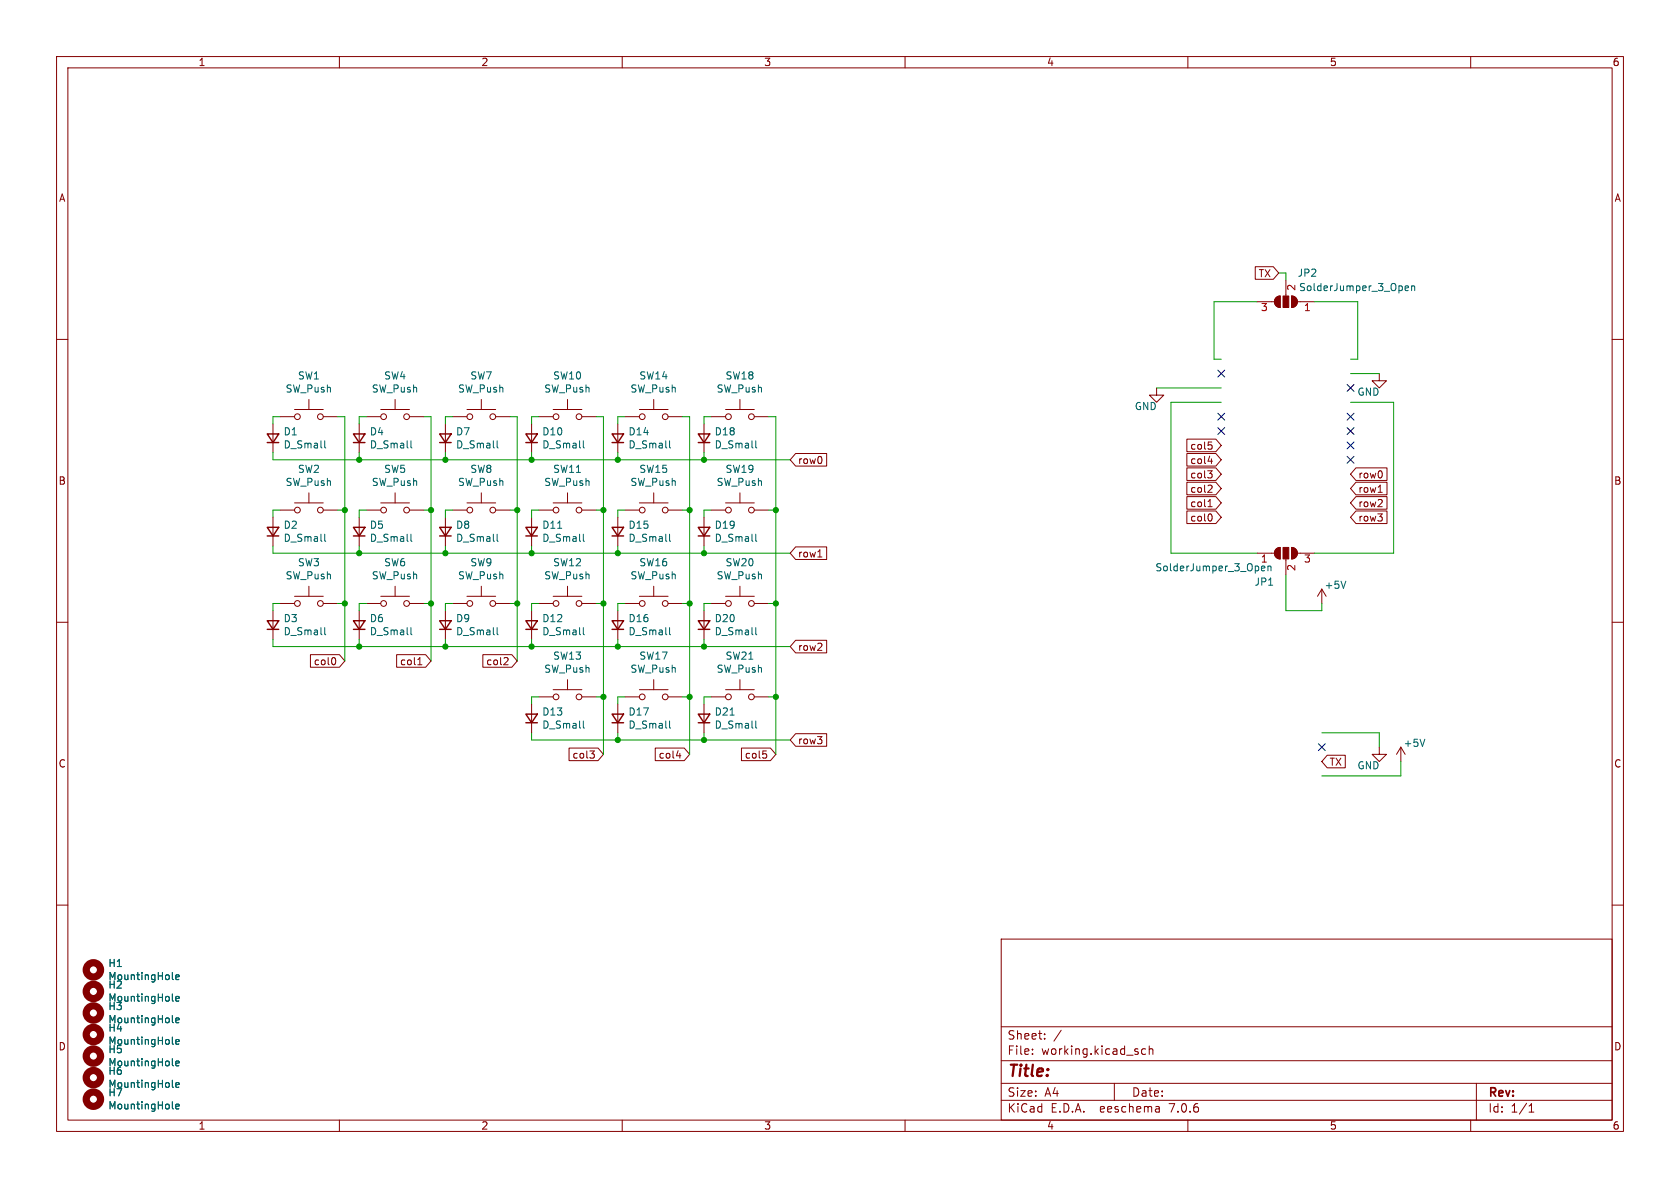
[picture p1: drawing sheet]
<svg xmlns="http://www.w3.org/2000/svg" width="297mm" height="210mm" viewBox="0 0 297 210" stroke-linecap="round" stroke-linejoin="round" font-family="sans-serif">
<g fill="none" stroke="#840000" stroke-width=".18">
<path d="M10 10h277v190h-277zM12 12h273v186h-273zM60 10v2M110 10v2M160 10v2M210 10v2M260 10v2M10 60h2M221.9 47.1h3.2l1 1.2-1 1.1h-3.2zM222.2 53.3h3.1M225.6 52.6l.7-.3v2.1a1.02 1.02 0 0 1-.9-.7 1.02 1.02 0 0 1 .2-1.1zM227.3 49.5v2.8"/>
<path d="M228.3 52.3a1.02 1.02 0 0 1 1.1 1 1.02 1.02 0 0 1-1.1 1.1zM229.4 53.3h3M285 60h2M48.3 74.9v5.1M49.5 73.7h2.6M52.1 72.4h5M54.6 70.6v1.8M57.1 73.7h2.6M63.5 74.9v5.1M64.8 73.7h2.5M67.3 72.4h5.1M69.8 70.6v1.8"/>
<path d="M72.4 73.7h2.5M78.7 74.9v5.1M80 73.7h2.5M82.5 72.4h5.1M85.1 70.6v1.8M87.6 73.7h2.6M94 74.9v5.1M95.2 73.7h2.6M97.8 72.4h5.1M100.3 70.6v1.8M102.9 73.7h2.5M109.2 74.9v5.1"/>
<path d="M110.5 73.7h2.5M113 72.4h5.1M115.6 70.6v1.8M118.1 73.7h2.5M124.5 74.9v5.1M125.7 73.7h2.6M128.3 72.4h5M130.8 70.6v1.8M133.3 73.7h2.6M204.5 68.6v1.3h1.2l-1.2 1.2-1.3-1.2h1.3M209.8 77.6h5.1l1 1.1-1 1.2h-5.1zM213.6 78.1h.6"/>
<path d="M214 78.6l.3 .3v.3l-.3 .2M243.8 66v1.3h1.3l-1.3 1.3-1.2-1.3h1.2M48.3 91.4v5.1M49.5 90.2h2.6M52.1 88.9h5M54.6 87.1v1.8M57.1 90.2h2.6M63.5 91.4v5.1M64.8 90.2h2.5M67.3 88.9h5.1M69.8 87.1v1.8M72.4 90.2h2.5"/>
<path d="M78.7 91.4v5.1M80 90.2h2.5M82.5 88.9h5.1M85.1 87.1v1.8M87.6 90.2h2.6M94 91.4v5.1M95.2 90.2h2.6M97.8 88.9h5.1M100.3 87.1v1.8M102.9 90.2h2.5M109.2 91.4v5.1M110.5 90.2h2.5"/>
<path d="M113 88.9h5.1M115.6 87.1v1.8M118.1 90.2h2.5M124.5 91.4v5.1M125.7 90.2h2.6M128.3 88.9h5M130.8 87.1v1.8M133.3 90.2h2.6M140.7 96.7h5.4v2.2h-5.4l-1-1.1zM140.7 80.2h5.4v2.2h-5.4l-1-1.1zM144.6 98.5h.7M209.8 80.2h5.1l1 1.1-1 1.1h-5.1z"/>
<path d="M209.8 90.3h5.1l1 1.1-1 1.2h-5.1zM209.8 85.2h5.1l1 1.2-1 1.1h-5.1zM209.8 87.8h5.1l1 1.1-1 1.1h-5.1zM209.8 82.7h5.1l1 1.1-1 1.1h-5.1zM213.5 83.2h.8l-.4 .5M213.6 81.5h.7M213.6 89.6h.7M213.8 88.5l.1-.2v1.3M214 83.7l.3 .2v.3l-.3 .3M214 85.8l.3 .2-.1 .3-.7 .7h.8M214.1 90.9l.2 .4-.2 .7M214.2 81.1v.9"/>
<path d="M222.2 97.8h3.1M225.6 97l.7-.2v2a1.02 1.02 0 0 1-.9-.6 1.02 1.02 0 0 1 .2-1.2zM227.3 98.8v2.8M228.3 96.8a1.02 1.02 0 0 1 1.1 1 1.02 1.02 0 0 1-1.1 1zM229.4 97.8h3M239.7 82.7h5.5v2.2h-5.5l-.9-1.1zM239.7 87.8h5.5v2.2h-5.5l-.9-1.1zM239.7 90.3h5.5v2.3h-5.5l-.9-1.2zM239.7 85.2h5.5v2.3h-5.5l-.9-1.1zM243.6 87h.8M10 110h2M48.3 108v5"/>
<path d="M49.5 106.7h2.6M52.1 105.4h5M54.6 103.6v1.8M54.9 115.7h5.1l1 1.1-1 1.2h-5.1zM57.1 106.7h2.6M59.2 116.3l.1 .4-.1 .7M63.5 108v5M64.8 106.7h2.5M67.3 105.4h5.1M69.8 103.6v1.8M70.1 115.7h5.1l1 1.1-1 1.2h-5.1zM72.4 106.7h2.5"/>
<path d="M73.9 117.5h.7M74.1 116.4l.1-.2v1.3M78.7 108v5M80 106.7h2.5M82.5 105.4h5.1M85.1 103.6v1.8M85.4 115.7h5.1l.9 1.1-.9 1.2h-5.1zM87.6 106.7h2.6M89.6 116.2l.2 .3v.3l-.8 .7h.8M94 108v5M95.2 106.7h2.6M97.8 105.4h5.1"/>
<path d="M100.3 103.6v1.8M102.9 106.7h2.5M109.2 108v5M110.5 106.7h2.5M113 105.4h5.1M115.6 103.6v1.8M118.1 106.7h2.5M124.5 108v5M125.7 106.7h2.6M128.3 105.4h5M130.8 103.6v1.8M133.3 106.7h2.6"/>
<path d="M140.7 113.2h5.4v2.2h-5.4l-1-1.1zM233.7 104.1l-.8 1.3M233.7 104.1v2.6M233.7 104.1l.7 1.3M285 110h2M94 124.5v5M95.2 123.2h2.6M97.8 121.9h5.1M100.3 120.1v1.8M100.6 132.2h5.1l1 1.2-1 1.1h-5.1zM102.9 123.2h2.5M104.3 132.8h.8l-.5 .4"/>
<path d="M104.8 133.2l.3 .3v.3l-.3 .2M109.2 124.5v5M110.5 123.2h2.5M113 121.9h5.1M115.6 120.1v1.8M115.8 132.2h5.2l.9 1.2-.9 1.1h-5.2zM118.1 123.2h2.5M119.6 133.6h.8M120.2 133.2v.8M124.5 124.5v5M125.7 123.2h2.6M128.3 121.9h5"/>
<path d="M130.8 120.1v1.8M131.1 132.2h5.1l1 1.2-1 1.1h-5.1zM133.3 123.2h2.6M134.9 132.8h.6M135.3 133.2l.2 .3v.3l-.2 .2M140.7 129.7h5.4v2.2h-5.4l-1-1.1zM234.6 133.5h3.2v2.2h-3.2l-.9-1.1zM243.8 132.1v1.3h1.3l-1.3 1.2-1.2-1.2h1.2M247.6 132.1l-.7 1.3M247.6 132.1v2.5M247.6 132.1l.8 1.3M10 160h2"/>
<path d="M285 160h2M177 166h108v32h-108zM60 198v2M110 198v2M160 198v2M177 194.5h108M177 191.5h108M177 187.5h108M177 181.5h108M182.5 186.3v.1M182.5 185.5v.1M184.7 183.6v.1"/>
<path d="M184.7 182.8v.1M187.6 182.1l-1.3 2M197 191.5v3M202.5 185.5l-.4-.1-.3 .3v.4l.2 .2h.5M203.2 185.5l.2-.1 .3 .1 .1 .9M203.2 184.9v1.5M204.9 195.7l.1 .9M205 196.5l-.2 .1M205 196h-.2M210 198v2M260 198v2M261 191.5v6.5"/>
<path d="M270.3 196.6h.9M270.3 195.5l.4-.4v1.5"/>
<circle cx="52.6" cy="73.7" r=".51"/>
<circle cx="56.6" cy="73.7" r=".51"/>
<circle cx="67.8" cy="73.7" r=".51"/>
<circle cx="71.9" cy="73.7" r=".51"/>
<circle cx="83.1" cy="73.7" r=".51"/>
<circle cx="87.1" cy="73.7" r=".51"/>
<circle cx="98.3" cy="73.7" r=".51"/>
<circle cx="102.4" cy="73.7" r=".51"/>
<circle cx="113.5" cy="73.7" r=".51"/>
<circle cx="117.6" cy="73.7" r=".51"/>
<circle cx="128.8" cy="73.7" r=".51"/>
<circle cx="132.8" cy="73.7" r=".51"/>
<circle cx="52.6" cy="90.2" r=".51"/>
<circle cx="56.6" cy="90.2" r=".51"/>
<circle cx="67.8" cy="90.2" r=".51"/>
<circle cx="71.9" cy="90.2" r=".51"/>
<circle cx="83.1" cy="90.2" r=".51"/>
<circle cx="87.1" cy="90.2" r=".51"/>
<circle cx="98.3" cy="90.2" r=".51"/>
<circle cx="102.4" cy="90.2" r=".51"/>
<circle cx="113.5" cy="90.2" r=".51"/>
<circle cx="117.6" cy="90.2" r=".51"/>
<circle cx="128.8" cy="90.2" r=".51"/>
<circle cx="132.8" cy="90.2" r=".51"/>
<circle cx="52.6" cy="106.7" r=".51"/>
<circle cx="56.6" cy="106.7" r=".51"/>
<circle cx="67.8" cy="106.7" r=".51"/>
<circle cx="71.9" cy="106.7" r=".51"/>
<circle cx="83.1" cy="106.7" r=".51"/>
<circle cx="87.1" cy="106.7" r=".51"/>
<circle cx="98.3" cy="106.7" r=".51"/>
<circle cx="102.4" cy="106.7" r=".51"/>
<circle cx="113.5" cy="106.7" r=".51"/>
<circle cx="117.6" cy="106.7" r=".51"/>
<circle cx="128.8" cy="106.7" r=".51"/>
<circle cx="132.8" cy="106.7" r=".51"/>
<circle cx="98.3" cy="123.2" r=".51"/>
<circle cx="102.4" cy="123.2" r=".51"/>
<circle cx="113.5" cy="123.2" r=".51"/>
<circle cx="117.6" cy="123.2" r=".51"/>
<circle cx="128.8" cy="123.2" r=".51"/>
<circle cx="132.8" cy="123.2" r=".51"/>
</g>
<g fill="none" stroke="#840000" stroke-width=".25">
<path d="M47.2 76.7h2.1l-1 1.5zM47.2 78.2h2.1M62.5 76.7h2l-1 1.5zM62.5 78.2h2M77.7 76.7h2.1l-1.1 1.5zM77.7 78.2h2.1M93 76.7h2l-1 1.5zM93 78.2h2M108.2 76.7h2l-1 1.5zM108.2 78.2h2M123.4 76.7h2.1l-1 1.5zM123.4 78.2h2.1"/>
<path d="M47.2 93.2h2.1l-1 1.5zM47.2 94.7h2.1M62.5 93.2h2l-1 1.5zM62.5 94.7h2M77.7 93.2h2.1l-1.1 1.5zM77.7 94.7h2.1M93 93.2h2l-1 1.5zM93 94.7h2M108.2 93.2h2l-1 1.5zM108.2 94.7h2M123.4 93.2h2.1l-1 1.5zM123.4 94.7h2.1"/>
<path d="M47.2 109.7h2.1l-1 1.6zM47.2 111.3h2.1M62.5 109.7h2l-1 1.6zM62.5 111.3h2M77.7 109.7h2.1l-1.1 1.6zM77.7 111.3h2.1M93 109.7h2l-1 1.6zM93 111.3h2M108.2 109.7h2l-1 1.6zM108.2 111.3h2M123.4 109.7h2.1l-1 1.6zM123.4 111.3h2.1"/>
<path d="M93 126.2h2l-1 1.6zM93 127.8h2M108.2 126.2h2l-1 1.6zM108.2 127.8h2M123.4 126.2h2.1l-1 1.6zM123.4 127.8h2.1"/>
</g>
<g fill="none" stroke="#006464" stroke-width=".18">
<path d="M248.4 51l.6-.2-.1-.2-.3-.1-.2 .2 .1 .6h.4M249.6 50.7l.1-.2 .3 .1 .1 .8M249.6 50.5v.9M57.4 77.9v1.1l.2 .2M72.6 77.9v1.1l.2 .2M87.9 77.9v1.1l.2 .2M103.1 77.9v1.1l.2 .2M118.4 77.9v1.1l.1 .2M133.6 77.9v1.1l.2 .2M57.4 94.4v1.1l.2 .2M72.6 94.4v1.1l.2 .2M87.9 94.4v1.1l.2 .2"/>
<path d="M98.6 93.4h.7M103.1 94.4v1.1l.2 .2M118.4 94.4v1.1l.1 .2M133.6 94.4v1.1l.2 .2M57.4 110.9v1.1l.2 .2M72.6 110.9v1.1l.2 .2M87.9 110.9v1.1l.2 .2M103.1 110.9v1.1l.2 .2M118.4 110.9v1.1l.1 .2M133.6 110.9v1.1l.2 .2M223 100.2l.1 .6h.4M223.6 100.4l-.6 .1"/>
<path d="M224.2 100.1v.8M224.2 100.2l.1-.1h.3l.1 .8M237.9 102.7l-.4 1.3M103.1 127.5v1l.2 .2M118.4 127.5v1l.1 .2M129.1 126.4h.7M133.6 127.5v1l.2 .2M251.9 130.7l-.4 1.2M30.5 173l.2 .2M30.5 176.8l.2 .2M31.1 172.7l.6-.1-.1-.2-.3-.1-.2 .2v.6h.5M31.1 176.6l.6-.2-.1-.2-.3-.1-.2 .2v.6h.5"/>
<path d="M30.5 195.9l.2 .1M30.5 180.6l.2 .2M30.5 184.4l.2 .2M30.5 188.2l.2 .2M30.5 192l.2 .2M31.1 195.6l.6-.1-.1-.3h-.3l-.2 .2v.6h.5M31.1 180.4l.6-.2-.1-.2-.3-.1-.2 .2v.6h.5M31.1 184.2l.6-.1-.1-.3h-.3l-.2 .1v.6h.5M31.1 188l.6-.1-.1-.3h-.3l-.2 .1v.7h.5M31.1 191.8l.6-.1-.1-.3h-.3l-.2 .2v.6h.5"/>
</g>
<g fill="none" stroke="#840000" stroke-width="1.3">
<circle cx="16.5" cy="179.1" r="1.27"/>
<circle cx="16.5" cy="171.4" r="1.27"/>
<circle cx="16.5" cy="175.3" r="1.27"/>
<circle cx="16.5" cy="186.7" r="1.27"/>
<circle cx="16.5" cy="194.3" r="1.27"/>
<circle cx="16.5" cy="190.5" r="1.27"/>
<circle cx="16.5" cy="182.9" r="1.27"/>
</g>
<g fill="#840000" stroke="#840000" stroke-width=".18">
<path d="M228.3 52.3a1.02 1.02 0 0 1 1.1 1 1.02 1.02 0 0 1-1.1 1.1z"/>
<path d="M226.8 52.3h1v2.1h-1z"/>
<path d="M225.6 52.6l.7-.3v2.1a1.02 1.02 0 0 1-.9-.7 1.02 1.02 0 0 1 .2-1.1z"/>
<path d="M225.6 97l.7-.2v2a1.02 1.02 0 0 1-.9-.6 1.02 1.02 0 0 1 .2-1.2z"/>
<path d="M226.8 96.8h1v2h-1z"/>
<path d="M228.3 96.8a1.02 1.02 0 0 1 1.1 1 1.02 1.02 0 0 1-1.1 1z"/>
</g>
<g fill="none" stroke="#009600" stroke-width=".18">
<path d="M222.2 53.3h-7.6v10.2h1.3M226.1 48.3h1.2v1.2M232.4 53.3h7.6v10.2h-1.2M49.5 73.7h-1.2v1.2M59.7 73.7h1.3v43.1M64.8 73.7h-1.3v1.2M74.9 73.7h1.3v43.1M80 73.7h-1.3v1.2M90.2 73.7h1.2v43.1M95.2 73.7h-1.2v1.2M105.4 73.7h1.3v59.7M110.5 73.7h-1.3v1.2"/>
<path d="M120.6 73.7h1.3v59.7M125.7 73.7h-1.2v1.2M135.9 73.7h1.3v59.7M204.5 68.6h11.4M215.9 71.1h-8.9v26.7h15.2M238.8 71.1h7.6v26.7h-14M238.8 66h5M48.3 80v1.3h91.4M48.3 96.5v1.3h91.4M49.5 90.2h-1.2v1.2M59.7 90.2h1.3M63.5 80v1.3"/>
<path d="M63.5 96.5v1.3M64.8 90.2h-1.3v1.2M74.9 90.2h1.3M78.7 80v1.3M78.7 96.5v1.3M80 90.2h-1.3v1.2M90.2 90.2h1.2M94 80v1.3M94 96.5v1.3M95.2 90.2h-1.2v1.2M105.4 90.2h1.3M109.2 80v1.3"/>
<path d="M109.2 96.5v1.3M110.5 90.2h-1.3v1.2M120.6 90.2h1.3M124.5 80v1.3M124.5 96.5v1.3M125.7 90.2h-1.2v1.2M135.9 90.2h1.3M48.3 113v1.3h91.4M49.5 106.7h-1.2v1.3M59.7 106.7h1.3M63.5 113v1.3M64.8 106.7h-1.3v1.3"/>
<path d="M74.9 106.7h1.3M78.7 113v1.3M80 106.7h-1.3v1.3M90.2 106.7h1.2M94 113v1.3M95.2 106.7h-1.2v1.3M105.4 106.7h1.3M109.2 113v1.3M110.5 106.7h-1.3v1.3M120.6 106.7h1.3M124.5 113v1.3M125.7 106.7h-1.2v1.3"/>
<path d="M135.9 106.7h1.3M227.3 101.6v6.4h6.4v-1.3M94 129.5v1.3h45.7M95.2 123.2h-1.2v1.3M105.4 123.2h1.3M109.2 129.5v1.3M110.5 123.2h-1.3v1.3M120.6 123.2h1.3M124.5 129.5v1.3M125.7 123.2h-1.2v1.3M135.9 123.2h1.3M233.7 129.5h10.1v2.6"/>
<path d="M247.6 134.6v2.6h-13.9"/>
</g>
<g fill="none" stroke="#000084" stroke-width=".18">
<path d="M215.3 75.6l1.2 1.2M215.3 73.1l1.2 1.2M215.3 65.4l1.2 1.2M216.5 75.6l-1.2 1.2M216.5 73.1l-1.2 1.2M216.5 65.4l-1.2 1.2M238.2 75.6l1.2 1.2M238.2 78.1l1.2 1.2M238.2 73.1l1.2 1.2M238.2 68l1.2 1.2M239.4 75.6l-1.2 1.2M239.4 78.1l-1.2 1.2"/>
<path d="M239.4 73.1l-1.2 1.2M239.4 68l-1.2 1.2M238.2 80.7l1.2 1.2M239.4 80.7l-1.2 1.2M233.1 131.5l1.2 1.2M234.3 131.5l-1.2 1.2"/>
</g>
<g fill="#009600" stroke="#009600" stroke-width=".18">
<circle cx="63.5" cy="81.3" r=".46"/>
<circle cx="78.7" cy="97.8" r=".46"/>
<circle cx="63.5" cy="114.3" r=".46"/>
<circle cx="76.2" cy="106.7" r=".46"/>
<circle cx="78.7" cy="114.3" r=".46"/>
<circle cx="91.4" cy="90.2" r=".46"/>
<circle cx="94" cy="97.8" r=".46"/>
<circle cx="94" cy="81.3" r=".46"/>
<circle cx="78.7" cy="81.3" r=".46"/>
<circle cx="91.4" cy="106.7" r=".46"/>
<circle cx="109.2" cy="114.3" r=".46"/>
<circle cx="106.7" cy="106.7" r=".46"/>
<circle cx="124.5" cy="130.8" r=".46"/>
<circle cx="109.2" cy="130.8" r=".46"/>
<circle cx="106.7" cy="123.2" r=".46"/>
<circle cx="94" cy="114.3" r=".46"/>
<circle cx="61" cy="90.2" r=".46"/>
<circle cx="63.5" cy="97.8" r=".46"/>
<circle cx="106.7" cy="90.2" r=".46"/>
<circle cx="109.2" cy="81.3" r=".46"/>
<circle cx="109.2" cy="97.8" r=".46"/>
<circle cx="124.5" cy="81.3" r=".46"/>
<circle cx="121.9" cy="123.2" r=".46"/>
<circle cx="121.9" cy="106.7" r=".46"/>
<circle cx="124.5" cy="114.3" r=".46"/>
<circle cx="124.5" cy="97.8" r=".46"/>
<circle cx="121.9" cy="90.2" r=".46"/>
<circle cx="137.2" cy="106.7" r=".46"/>
<circle cx="137.2" cy="123.2" r=".46"/>
<circle cx="137.2" cy="90.2" r=".46"/>
<circle cx="76.2" cy="90.2" r=".46"/>
<circle cx="61" cy="106.7" r=".46"/>
</g>
<text font-size="2.8" fill="#840000" x="178" y="190.9">Title:</text>
<g font-size="2.1" fill="#840000">
<text x="178" y="184">Sheet:</text>
<text x="178" y="186.7">File:</text>
<text x="184.1" y="186.7">working.kicad_sch</text>
<text x="178" y="196.9">KiCad</text>
<text x="178" y="194.1">Size:</text>
<text x="184.7" y="194.1">A4</text>
<text x="185.7" y="196.9">E.D.A.</text>
<text x="194.6" y="196.9">eeschema</text>
<text x="200" y="194.1">Date:</text>
<text x="207" y="196.9">7.0.6</text>
<text x="263" y="194.3">Rev:</text>
<text x="263" y="196.9">Id:</text>
<text x="267.1" y="196.9">1/1</text>
</g>
<g font-size="1.8" fill="#840000">
<text x="35" y="11.9">1</text>
<text x="85" y="11.9">2</text>
<text x="135" y="11.9">3</text>
<text x="185" y="11.9">4</text>
<text x="235" y="11.9">5</text>
<text x="285" y="11.9">6</text>
<text x="10.3" y="35.9">A</text>
<text x="285.3" y="35.9">A</text>
<text x="222.4" y="49.2">TX</text>
<text x="141" y="82.2">row0</text>
<text x="210.3" y="82.2">col4</text>
<text x="210.3" y="79.7">col5</text>
<text x="10.3" y="85.9">B</text>
<text x="210.3" y="87.3">col2</text>
<text x="210.3" y="89.9">col1</text>
<text x="210.3" y="84.8">col3</text>
<text x="240" y="84.8">row0</text>
<text x="240" y="89.9">row2</text>
<text x="240" y="87.3">row1</text>
<text x="285.3" y="85.9">B</text>
<text x="210.3" y="92.4">col0</text>
<text x="240" y="92.4">row3</text>
<text x="141" y="98.7">row1</text>
<text x="55.4" y="117.8">col0</text>
<text x="70.6" y="117.8">col1</text>
<text x="85.9" y="117.8">col2</text>
<text x="141" y="115.3">row2</text>
<text x="141" y="131.8">row3</text>
<text x="10.3" y="135.9">C</text>
<text x="101.1" y="134.3">col3</text>
<text x="116.3" y="134.3">col4</text>
<text x="131.6" y="134.3">col5</text>
<text x="234.9" y="135.6">TX</text>
<text x="285.3" y="135.9">C</text>
<text x="10.3" y="185.9">D</text>
<text x="285.3" y="185.9">D</text>
<text x="35" y="199.9">1</text>
<text x="85" y="199.9">2</text>
<text x="135" y="199.9">3</text>
<text x="185" y="199.9">4</text>
<text x="235" y="199.9">5</text>
<text x="285" y="199.9">6</text>
</g>
<g font-size="1.8" fill="#006464">
<text x="229.3" y="51.5" transform="rotate(-90 229.3 51.5)">2</text>
<text x="229.3" y="49.1">JP2</text>
<text x="229.6" y="51.7">SolderJumper_3_Open</text>
<text x="50.4" y="69.6">SW_Push</text>
<text x="52.6" y="67.3">SW1</text>
<text x="65.6" y="69.6">SW_Push</text>
<text x="67.8" y="67.3">SW4</text>
<text x="80.9" y="69.6">SW_Push</text>
<text x="83.1" y="67.3">SW7</text>
<text x="96.1" y="69.6">SW_Push</text>
<text x="97.7" y="67.3">SW10</text>
<text x="111.4" y="69.6">SW_Push</text>
<text x="112.9" y="67.3">SW14</text>
<text x="126.6" y="69.6">SW_Push</text>
<text x="128.2" y="67.3">SW18</text>
<text x="239.9" y="70.2">GND</text>
<text x="50" y="77.2">D1</text>
<text x="65.3" y="77.2">D4</text>
<text x="80.5" y="77.2">D7</text>
<text x="95.8" y="77.2">D10</text>
<text x="111" y="77.2">D14</text>
<text x="126.2" y="77.2">D18</text>
<text x="200.5" y="72.7">GND</text>
<text x="50" y="79.5">D_Small</text>
<text x="52.6" y="83.8">SW2</text>
<text x="65.3" y="79.5">D_Small</text>
<text x="67.8" y="83.8">SW5</text>
<text x="80.5" y="79.5">D_Small</text>
<text x="83.1" y="83.8">SW8</text>
<text x="95.8" y="79.5">D_Small</text>
<text x="97.7" y="83.8">SW11</text>
<text x="111" y="79.5">D_Small</text>
<text x="112.9" y="83.8">SW15</text>
<text x="126.2" y="79.5">D_Small</text>
<text x="128.2" y="83.8">SW19</text>
<text x="50.4" y="86.1">SW_Push</text>
<text x="65.6" y="86.1">SW_Push</text>
<text x="80.9" y="86.1">SW_Push</text>
<text x="96.1" y="86.1">SW_Push</text>
<text x="111.4" y="86.1">SW_Push</text>
<text x="126.6" y="86.1">SW_Push</text>
<text x="50" y="93.7">D2</text>
<text x="50" y="96">D_Small</text>
<text x="65.3" y="93.7">D5</text>
<text x="65.3" y="96">D_Small</text>
<text x="80.5" y="93.7">D8</text>
<text x="80.5" y="96">D_Small</text>
<text x="95.8" y="93.7">D11</text>
<text x="95.8" y="96">D_Small</text>
<text x="111" y="93.7">D15</text>
<text x="111" y="96">D_Small</text>
<text x="126.2" y="93.7">D19</text>
<text x="126.2" y="96">D_Small</text>
<text x="52.6" y="100.3">SW3</text>
<text x="67.8" y="100.3">SW6</text>
<text x="83.1" y="100.3">SW9</text>
<text x="97.7" y="100.3">SW12</text>
<text x="112.9" y="100.3">SW16</text>
<text x="128.2" y="100.3">SW20</text>
<text x="204.2" y="101.2">SolderJumper_3_Open</text>
<text x="222.8" y="99.8">1</text>
<text x="50.4" y="102.6">SW_Push</text>
<text x="65.6" y="102.6">SW_Push</text>
<text x="80.9" y="102.6">SW_Push</text>
<text x="96.1" y="102.6">SW_Push</text>
<text x="111.4" y="102.6">SW_Push</text>
<text x="126.6" y="102.6">SW_Push</text>
<text x="221.7" y="103.7">JP1</text>
<text x="234.1" y="104.3">+5V</text>
<text x="50" y="110.2">D3</text>
<text x="50" y="112.5">D_Small</text>
<text x="65.3" y="110.2">D6</text>
<text x="65.3" y="112.5">D_Small</text>
<text x="80.5" y="110.2">D9</text>
<text x="80.5" y="112.5">D_Small</text>
<text x="95.8" y="110.2">D12</text>
<text x="95.8" y="112.5">D_Small</text>
<text x="111" y="110.2">D16</text>
<text x="111" y="112.5">D_Small</text>
<text x="126.2" y="110.2">D20</text>
<text x="126.2" y="112.5">D_Small</text>
<text x="96.1" y="119.1">SW_Push</text>
<text x="97.7" y="116.8">SW13</text>
<text x="111.4" y="119.1">SW_Push</text>
<text x="112.9" y="116.8">SW17</text>
<text x="126.6" y="119.1">SW_Push</text>
<text x="128.2" y="116.8">SW21</text>
<text x="95.8" y="126.7">D13</text>
<text x="95.8" y="129">D_Small</text>
<text x="111" y="126.7">D17</text>
<text x="111" y="129">D_Small</text>
<text x="126.2" y="126.7">D21</text>
<text x="126.2" y="129">D_Small</text>
<text x="239.9" y="136.2">GND</text>
<text x="248" y="132.2">+5V</text>
<text x="19.1" y="171.1">H1</text>
<text x="19.1" y="173.5">MountingHole</text>
<text x="19.1" y="178.8">H3</text>
<text x="19.1" y="175">H2</text>
<text x="19.1" y="177.3">MountingHole</text>
<text x="19.1" y="181.1">MountingHole</text>
<text x="19.1" y="182.6">H4</text>
<text x="19.1" y="184.9">MountingHole</text>
<text x="19.1" y="186.4">H5</text>
<text x="19.1" y="188.7">MountingHole</text>
<text x="19.1" y="190.2">H6</text>
<text x="19.1" y="194">H7</text>
<text x="19.1" y="196.3">MountingHole</text>
<text x="19.1" y="192.5">MountingHole</text>
</g>
<g font-size="1.8" fill="#a90000">
<text x="222.8" y="55.3">3</text>
<text x="230.4" y="55.3">1</text>
<text x="229.3" y="101" transform="rotate(-90 229.3 101)">2</text>
<text x="230.4" y="99.8">3</text>
</g>
</svg>
